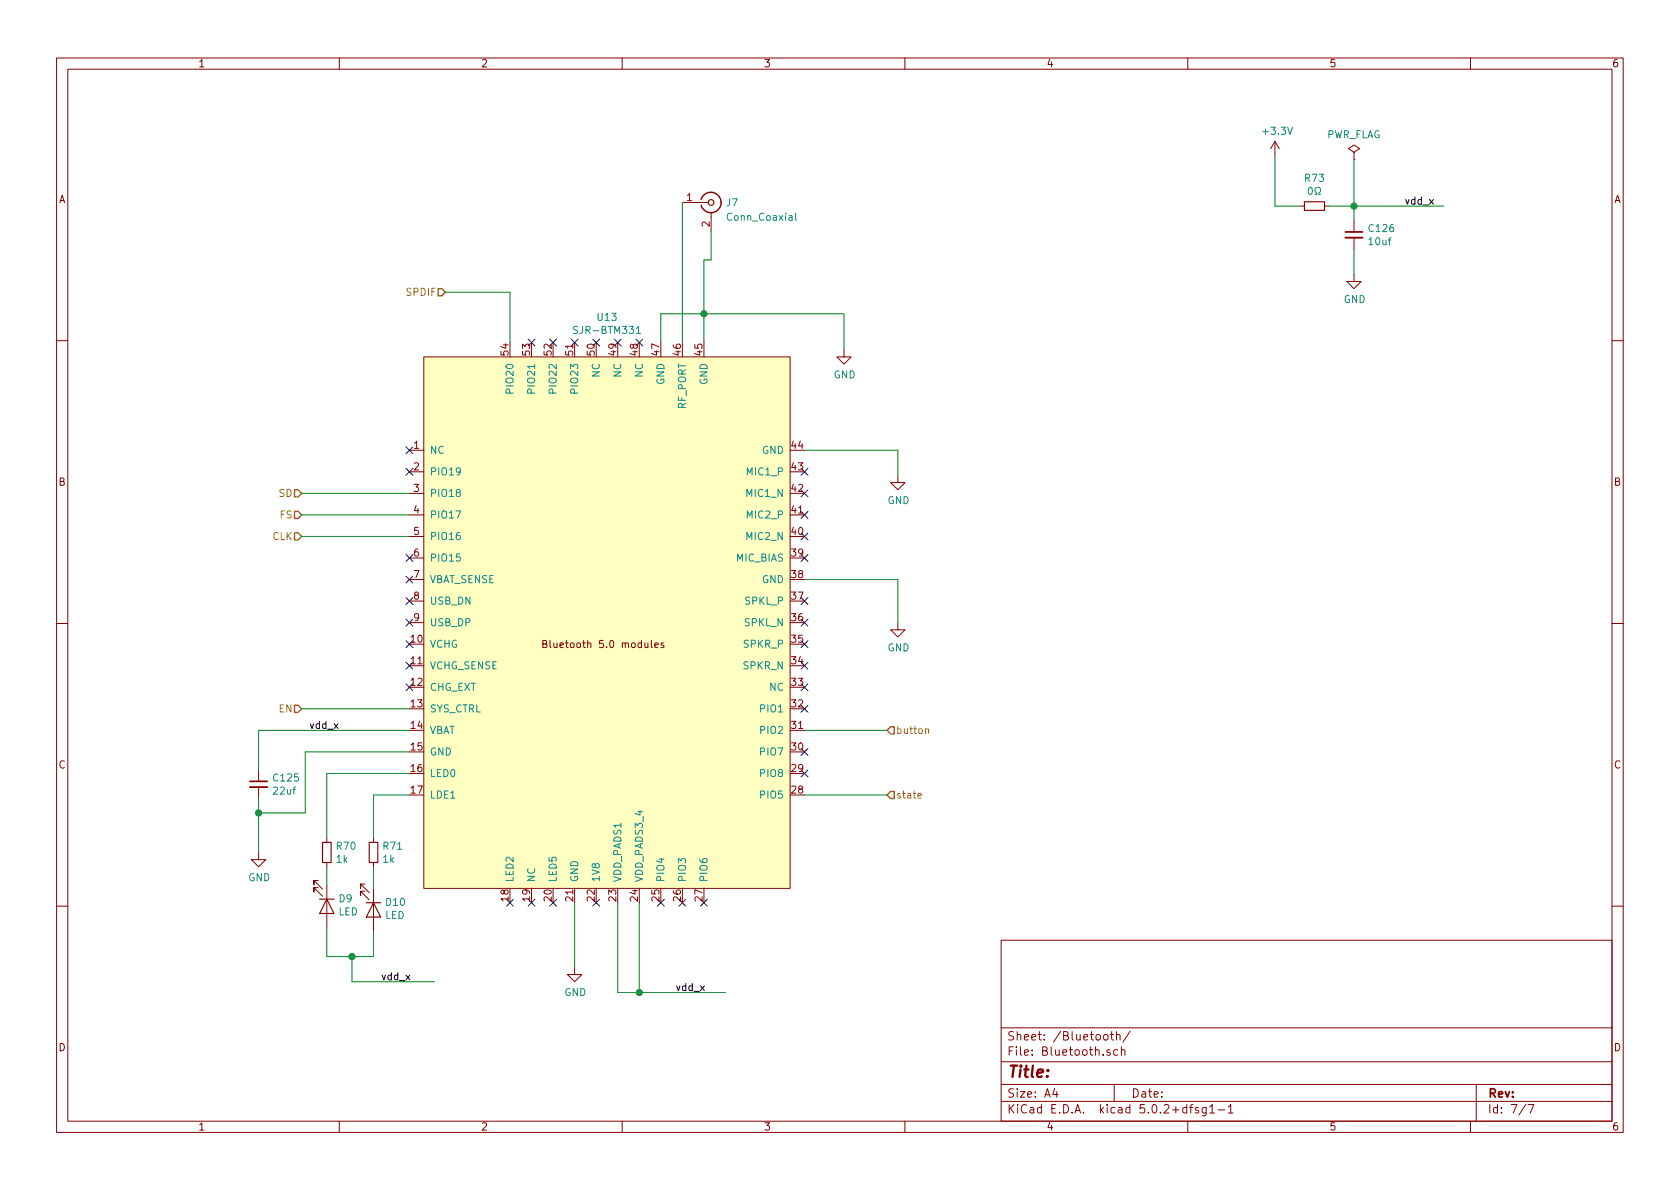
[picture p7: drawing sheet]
<svg xmlns="http://www.w3.org/2000/svg" width="297mm" height="210mm" viewBox="0 0 297 210" stroke-linecap="round" stroke-linejoin="round" font-family="sans-serif">
<g fill="none" stroke="#840000" stroke-width=".18">
<path d="M10 10.3h277v189.9h-277zM12 12.2h273v186.1h-273zM60 10.3v1.9M110 10.3v1.9M160 10.3v1.9M210 10.3v1.9M260 10.3v1.9M120.6 35.8h4.6M125.7 37.6v3.3M225.4 25l-.7 1.3M225.4 25v2.6M225.4 25l.8 1.3"/>
<path d="M229.9 36.4h.7M234.2 36.4h.7M239.4 26.9l1-.6-1-.7-1 .7 1 .6v1.3M239.4 28.2h.1M239.4 39v2M239.4 48.5v1.3h1.3l-1.3 1.2-1.3-1.2h1.3M239.4 42v2.1M10 60.2h2M72.4 79.6h2.5M74.9 63.1h64.8v94h-64.8zM149.2 61.8v1.3h1.3l-1.3 1.3-1.2-1.3h1.2M285 60.2h2"/>
<path d="M72.4 83.4h2.5M72.4 87.2h2.5M72.4 91.1h2.5M72.4 94.9h2.5M72.4 98.7h2.5M158.7 84.1v1.2h1.3l-1.3 1.3-1.2-1.3h1.2M10 110.3h2M72.4 102.5h2.5M72.4 106.3h2.5M72.4 110.1h2.5M96 113.9l.5-.1 .1-.4-.6-.1v1.2h.5l.2-.2v-.2l-.3-.2M115.8 114.1l.6-.1-.1-.3h-.3l-.2 .2v.6h.5"/>
<path d="M117.3 113.7h-.3l-.1 .2v.1l.4 .2v.3h-.4M158.7 110.1v1.3h1.3l-1.3 1.2-1.2-1.2h1.2M285 110.3h2M45.7 136.1v2.1M45.7 139.2v2M45.7 150.7v1.3h1.3l-1.3 1.3-1.3-1.3h1.3M56.3 155.7h-.8v.8v-.8l1.5 1.5M56.3 157h-.8v.7v-.7l1.5 1.5M57.8 148.2v.8M57.8 152.5v.8M57.8 156.5v7.6M64.5 156.3h-.7v.8v-.8l1.5 1.6"/>
<path d="M64.5 157.6h-.7v.8v-.8l1.5 1.5M66 148.2v.8M66 152.5v.8M66 157.1v7.6M10 160.2h2M101.6 171.1v1.2h1.3l-1.3 1.3-1.3-1.3h1.3M177 166.3h108v32h-108zM285 160.2h2M60 198.3v1.9M110 198.3v1.9M160 198.3v1.9M177 194.8h108"/>
<path d="M177 191.8h108M177 187.8h108M177 181.8h108M186.5 192.5l-.4 1h1M186.8 193v1M195.2 183.1l.2-.2 .4 .2v.7l-.2 .1-.4-.1zM196.3 185.7a.37 .37 0 0 0-.6 .1l.1 .2 .5 .2v.1l-.2 .3-.4-.1M196.3 182.9h.6M196.5 182.4v1.3l.4 .2M197 191.8v3M197.4 183.1l.2-.2 .4 .1v.9M197.4 182.4v1.5"/>
<path d="M197.6 185.7l-.4-.1-.3 .3 .1 .6 .2 .1 .4-.1M198.3 185.7a.37 .37 0 0 1 .6 .1v.8M198.3 185.1v1.5M199.8 182.3l-1.2 2M210 198.3v1.9M210.3 195.8h.6M210.9 195.3l-.4 .2v1.3M211.9 195.9l-.4-.1-.2 .2 .1 .3 .5 .1v.3h-.6M213.3 195.8v1.2l-.3 .3h-.4M213.3 195.9l-.5-.1-.3 .3 .1 .6 .2 .1 .5-.1M213.9 195.8l.4-.5v1.5M213.9 196.8h.9"/>
<path d="M215.4 196.3h1.1M217.2 195.8l.4-.5v1.5M217.2 196.8h.8M260 198.3v1.9M261 191.8v6.5M269.8 195.2l-1.2 2M270.2 195.3h1l-.6 1.5"/>
</g>
<g fill="none" stroke="#000084" stroke-width=".18">
<path d="M93.4 60l1.2 1.2M94.6 60l-1.2 1.2M97.2 60l1.2 1.2M98.4 60l-1.2 1.2M101 60l1.2 1.2M102.2 60l-1.2 1.2M104.8 60l1.2 1.2M106 60l-1.2 1.2M108.6 60l1.2 1.2M109.8 60l-1.2 1.2M112.4 60l1.2 1.2M113.6 60l-1.2 1.2"/>
<path d="M71.8 79l1.2 1.2M73 79l-1.2 1.2M71.8 82.8l1.2 1.2M71.8 98.1l1.2 1.2M73 82.8l-1.2 1.2M73 98.1l-1.2 1.2M141.6 82.8l1.2 1.2M141.6 86.6l1.2 1.3M141.6 90.4l1.2 1.3M141.6 94.3l1.2 1.2M141.6 98.1l1.2 1.2M142.8 82.8l-1.2 1.2"/>
<path d="M142.8 86.6l-1.2 1.3M142.8 90.4l-1.2 1.3M142.8 94.3l-1.2 1.2M142.8 98.1l-1.2 1.2M71.8 105.7l1.2 1.2M71.8 109.5l1.2 1.2M71.8 113.3l1.2 1.2M71.8 117.1l1.2 1.2M71.8 101.9l1.2 1.2M73 105.7l-1.2 1.2M73 109.5l-1.2 1.2M73 113.3l-1.2 1.2"/>
<path d="M73 117.1l-1.2 1.2M73 101.9l-1.2 1.2M141.6 105.7l1.2 1.2M141.6 109.5l1.2 1.2M141.6 113.3l1.2 1.2M141.6 117.1l1.2 1.2M142.8 105.7l-1.2 1.2M142.8 109.5l-1.2 1.2M142.8 113.3l-1.2 1.2M142.8 117.1l-1.2 1.2M71.8 120.9l1.2 1.2M73 120.9l-1.2 1.2"/>
<path d="M141.6 120.9l1.2 1.2M141.6 124.7l1.2 1.3M141.6 132.4l1.2 1.2M141.6 136.2l1.2 1.2M142.8 120.9l-1.2 1.2M142.8 124.7l-1.2 1.3M142.8 132.4l-1.2 1.2M142.8 136.2l-1.2 1.2M89.6 159l1.2 1.2M90.8 159l-1.2 1.2M93.4 159l1.2 1.2M94.6 159l-1.2 1.2"/>
<path d="M97.2 159l1.2 1.2M98.4 159l-1.2 1.2M104.8 159l1.2 1.2M106 159l-1.2 1.2M116.2 159l1.2 1.2M117.4 159l-1.2 1.2M120 159l1.3 1.2M121.3 159l-1.3 1.2M123.9 159l1.2 1.2M125.1 159l-1.2 1.2"/>
</g>
<path d="M77.5 51h.6l.6 .7-.6 .6h-.6zM52.1 94.2h.6l.6 .7-.6 .6h-.6zM52.1 90.4h.6l.6 .7-.6 .6h-.6zM52.1 86.6h.6l.6 .6-.6 .7h-.6zM52.1 124.7h.6l.6 .6-.6 .7h-.6zM157.5 128.5h.6v1.3h-.6l-.7-.6zM157.5 139.9h.6v1.3h-.6l-.7-.6z" fill="none" stroke="#848400" stroke-width=".25"/>
<g fill="none" stroke="#008400" stroke-width=".18">
<path d="M120.6 35.8v24.8M225.4 27.6v8.8h4.5M234.9 36.4h20.4M239.4 28.2v10.8M78.7 51.7h11.5v8.9M125.7 40.9v5.1h-1.2v14.6M239.4 44.1v4.4M116.8 60.6v-5.1h32.4v6.3M142.2 79.6h16.5v4.5M53.3 87.2h19.1M53.3 91.1h19.1M53.3 94.9h19.1"/>
<path d="M142.2 102.5h16.5v7.6M53.3 125.3h19.1M72.4 129.2h-26.7v6.9M72.4 133h-18.4v10.8h-8.3M72.4 136.8h-14.6v11.4M142.2 129.2h14.6M45.7 141.2v9.5M57.8 153.3v3.2M66 153.3v3.8M72.4 140.6h-6.4v7.6M101.6 159.6v11.5M109.2 159.6v15.9h19.1"/>
<path d="M113 159.6v15.9M142.2 140.6h14.6M57.8 164.1v5.1h8.2v-4.5M62.2 169.2v4.4h14.6"/>
</g>
<path d="M237.9 42h3M44.2 139.2h3" fill="none" stroke="#840000" stroke-width=".33"/>
<path d="M237.9 41h3M44.2 138.2h3" fill="none" stroke="#840000" stroke-width=".3"/>
<g fill="#008400" stroke="#008400" stroke-width=".25">
<circle cx="45.7" cy="143.8" r=".51"/>
<circle cx="113" cy="175.5" r=".51"/>
<circle cx="62.2" cy="169.2" r=".51"/>
<circle cx="239.4" cy="36.4" r=".51"/>
<circle cx="124.5" cy="55.5" r=".51"/>
</g>
<path d="M163.6 129l.2-.1h.3l.1 .8M162.3 140.7l.6-.1-.1-.2-.3-.1-.2 .2 .1 .6h.4" fill="none" stroke="#848400" stroke-width=".18"/>
<g fill="none" stroke="#840000" stroke-width=".2">
<path d="M230.6 35.7h3.6v1.5h-3.6zM56.5 159h2.6M57 149h1.5v3.5h-1.5zM57.8 159l1.3 2.5h-2.6zM64.8 159.6h2.5M65.3 149h1.5v3.5h-1.5zM66 159.6l1.3 2.6h-2.5z"/>
<circle cx="125.7" cy="35.8" r=".51"/>
</g>
<path d="M74.9 63.1h64.8v94h-64.8z" fill="#ffffc2" stroke="#ffffc2" stroke-width=".18"/>
<path d="M140.7 37.7v1.1l.1 .2M231.4 33.2l.2-.1a.69 .69 0 0 1 .4 .7 .69 .69 0 0 1-.4 .6l-.2-.1-.1-.4zM232.5 34.4h.3v-.2a.55 .55 0 0 1-.2-.9 .55 .55 0 0 1 .8 0l.1 .2a.53 .53 0 0 1-.3 .7v.2h.3M102.1 57.8l-.5-.1-.2 .1v.3l.1 .2 .5 .1 .1 .3-.2 .3-.5-.1M112.5 58.1l.4-.4v1.3M112.5 59h.7" fill="none" stroke="#008484" stroke-width=".18"/>
<path d="M124 35.3a1.8 1.8 0 0 1 1.9-1.3 1.8 1.8 0 0 1 1.6 1.8M127.5 35.8a1.8 1.8 0 0 1-1.5 1.8 1.8 1.8 0 0 1-2-1.3" fill="none" stroke="#840000" stroke-width=".25"/>
<text font-size="2.8" fill="#840000" x="178" y="190.5">Title:</text>
<g font-size="2.1" fill="#840000">
<text x="178" y="184">Sheet: /Bluetooth/</text>
<text x="178" y="186.7">File: Bluetooth.sch</text>
<text x="178" y="196.9">KiCad E.D.A. kicad 5.0.2+dfsg1-1</text>
<text x="178" y="194.1">Size: A4</text>
<text x="200" y="194.1">Date:</text>
<text x="263" y="194.1">Rev:</text>
<text x="263" y="196.9">Id: 7/7</text>
</g>
<g font-size="1.8" fill="#840000">
<text x="35" y="11.9">1</text>
<text x="85" y="11.9">2</text>
<text x="135" y="11.9">3</text>
<text x="185" y="11.9">4</text>
<text x="235" y="11.9">5</text>
<text x="285" y="11.9">6</text>
<text x="10.4" y="35.9">A</text>
<text x="121.4" y="35.6">1</text>
<text x="285.4" y="35.9">A</text>
<text x="125.5" y="40.1" transform="rotate(-90 125.5 40.1)">2</text>
<text x="89.9" y="62.8" transform="rotate(-90 89.9 62.8)">54</text>
<text x="93.7" y="62.8" transform="rotate(-90 93.7 62.8)">53</text>
<text x="97.5" y="62.8" transform="rotate(-90 97.5 62.8)">52</text>
<text x="101.3" y="62.8" transform="rotate(-90 101.3 62.8)">51</text>
<text x="105.2" y="62.8" transform="rotate(-90 105.2 62.8)">50</text>
<text x="109" y="62.8" transform="rotate(-90 109 62.8)">49</text>
<text x="112.8" y="62.8" transform="rotate(-90 112.8 62.8)">48</text>
<text x="116.6" y="62.8" transform="rotate(-90 116.6 62.8)">47</text>
<text x="120.4" y="62.8" transform="rotate(-90 120.4 62.8)">46</text>
<text x="124.2" y="62.8" transform="rotate(-90 124.2 62.8)">45</text>
<text x="73.2" y="79.4">1</text>
<text x="73.2" y="83.2">2</text>
<text x="140" y="83.2">43</text>
<text x="140" y="79.4">44</text>
<text x="10.4" y="85.9">B</text>
<text x="73.2" y="87">3</text>
<text x="140" y="87">42</text>
<text x="285.4" y="85.9">B</text>
<text x="73.2" y="90.8">4</text>
<text x="73.2" y="94.6">5</text>
<text x="140" y="94.6">40</text>
<text x="140" y="90.8">41</text>
<text x="73.2" y="98.4">6</text>
<text x="140" y="98.4">39</text>
<text x="73.2" y="102.2">7</text>
<text x="73.2" y="106">8</text>
<text x="140" y="106">37</text>
<text x="140" y="102.2">38</text>
<text x="72.7" y="113.7">10</text>
<text x="73.2" y="109.8">9</text>
<text x="140" y="113.7">35</text>
<text x="140" y="109.8">36</text>
<text x="72.7" y="117.5">11</text>
<text x="97.2" y="114.6">Bluetooth 5.0 modules</text>
<text x="140" y="117.5">34</text>
<text x="72.7" y="121.3">12</text>
<text x="72.7" y="125.1">13</text>
<text x="140" y="125.1">32</text>
<text x="140" y="121.3">33</text>
<text x="72.7" y="128.9">14</text>
<text x="140" y="128.9">31</text>
<text x="10.4" y="135.9">C</text>
<text x="72.7" y="132.7">15</text>
<text x="72.7" y="136.5">16</text>
<text x="140" y="136.5">29</text>
<text x="140" y="132.7">30</text>
<text x="285.4" y="135.9">C</text>
<text x="72.7" y="140.3">17</text>
<text x="140" y="140.3">28</text>
<text x="89.9" y="159.3" transform="rotate(-90 89.9 159.3)">18</text>
<text x="93.7" y="159.3" transform="rotate(-90 93.7 159.3)">19</text>
<text x="97.5" y="159.3" transform="rotate(-90 97.5 159.3)">20</text>
<text x="101.3" y="159.3" transform="rotate(-90 101.3 159.3)">21</text>
<text x="105.2" y="159.3" transform="rotate(-90 105.2 159.3)">22</text>
<text x="109" y="159.3" transform="rotate(-90 109 159.3)">23</text>
<text x="112.8" y="159.3" transform="rotate(-90 112.8 159.3)">24</text>
<text x="116.6" y="159.3" transform="rotate(-90 116.6 159.3)">25</text>
<text x="120.4" y="159.3" transform="rotate(-90 120.4 159.3)">26</text>
<text x="124.2" y="159.3" transform="rotate(-90 124.2 159.3)">27</text>
<text x="10.4" y="185.9">D</text>
<text x="285.4" y="185.9">D</text>
<text x="35" y="199.9">1</text>
<text x="85" y="199.9">2</text>
<text x="135" y="199.9">3</text>
<text x="185" y="199.9">4</text>
<text x="235" y="199.9">5</text>
<text x="285" y="199.9">6</text>
</g>
<g font-size="1.8" fill="#008484">
<text x="223.5" y="23.8">+3.3V</text>
<text x="234.4" y="24.5">PWR_FLAG</text>
<text x="230.8" y="32.2">R73</text>
<text x="128.5" y="36.5">J7</text>
<text x="128.8" y="39">Conn_Coaxial</text>
<text x="242.1" y="41">C126</text>
<text x="242.1" y="43.4">10uf</text>
<text x="237.6" y="53.6">GND</text>
<text x="101.9" y="59">SJR-BTM331</text>
<text x="105.7" y="56.7">U13</text>
<text x="90.8" y="69.1" transform="rotate(-90 90.8 69.1)">PIO20</text>
<text x="94.6" y="69.1" transform="rotate(-90 94.6 69.1)">PIO21</text>
<text x="98.4" y="69.1" transform="rotate(-90 98.4 69.1)">PIO22</text>
<text x="102.2" y="69.1" transform="rotate(-90 102.2 69.1)">PIO23</text>
<text x="106" y="66.7" transform="rotate(-90 106 66.7)">NC</text>
<text x="109.9" y="66.7" transform="rotate(-90 109.9 66.7)">NC</text>
<text x="113.7" y="66.7" transform="rotate(-90 113.7 66.7)">NC</text>
<text x="117.5" y="68.1" transform="rotate(-90 117.5 68.1)">GND</text>
<text x="125.1" y="68.1" transform="rotate(-90 125.1 68.1)">GND</text>
<text x="147.4" y="66.9">GND</text>
<text x="121.3" y="72.4" transform="rotate(-90 121.3 72.4)">RF_PORT</text>
<text x="75.9" y="80.3">NC</text>
<text x="134.7" y="80.3">GND</text>
<text x="75.9" y="84.1">PIO19</text>
<text x="75.9" y="87.9">PIO18</text>
<text x="132.2" y="87.9">MIC1_N</text>
<text x="132.3" y="84.1">MIC1_P</text>
<text x="156.9" y="89.1">GND</text>
<text x="75.9" y="91.7">PIO17</text>
<text x="75.9" y="95.5">PIO16</text>
<text x="132.2" y="95.5">MIC2_N</text>
<text x="132.3" y="91.7">MIC2_P</text>
<text x="75.9" y="99.3">PIO15</text>
<text x="130.2" y="99.3">MIC_BIAS</text>
<text x="75.9" y="103.1">VBAT_SENSE</text>
<text x="75.9" y="106.9">USB_DN</text>
<text x="131.8" y="106.9">SPKL_P</text>
<text x="134.7" y="103.1">GND</text>
<text x="75.9" y="110.7">USB_DP</text>
<text x="131.7" y="110.7">SPKL_N</text>
<text x="75.9" y="114.5">VCHG</text>
<text x="75.9" y="118.4">VCHG_SENSE</text>
<text x="131.5" y="118.4">SPKR_N</text>
<text x="131.6" y="114.5">SPKR_P</text>
<text x="156.9" y="115.2">GND</text>
<text x="75.9" y="122.2">CHG_EXT</text>
<text x="75.9" y="126">SYS_CTRL</text>
<text x="134.6" y="126">PIO1</text>
<text x="136.1" y="122.2">NC</text>
<text x="75.9" y="129.8">VBAT</text>
<text x="134.6" y="129.8">PIO2</text>
<text x="75.9" y="133.6">GND</text>
<text x="75.9" y="137.4">LED0</text>
<text x="134.6" y="137.4">PIO8</text>
<text x="134.6" y="133.6">PIO7</text>
<text x="48.5" y="138.2">C125</text>
<text x="48.5" y="140.5">22uf</text>
<text x="75.9" y="141.2">LDE1</text>
<text x="134.6" y="141.2">PIO5</text>
<text x="43.9" y="155.8">GND</text>
<text x="59.5" y="152.6">1k</text>
<text x="59.6" y="150.3">R70</text>
<text x="67.8" y="152.6">1k</text>
<text x="67.8" y="150.3">R71</text>
<text x="59.8" y="161.9">LED</text>
<text x="60" y="159.6">D9</text>
<text x="68.3" y="160.2">D10</text>
<text x="90.8" y="156.1" transform="rotate(-90 90.8 156.1)">LED2</text>
<text x="94.6" y="156.1" transform="rotate(-90 94.6 156.1)">NC</text>
<text x="98.4" y="156.1" transform="rotate(-90 98.4 156.1)">LED5</text>
<text x="102.2" y="156.1" transform="rotate(-90 102.2 156.1)">GND</text>
<text x="106" y="156.1" transform="rotate(-90 106 156.1)">1V8</text>
<text x="109.9" y="156.1" transform="rotate(-90 109.9 156.1)">VDD_PADS1</text>
<text x="113.7" y="156.1" transform="rotate(-90 113.7 156.1)">VDD_PADS3_4</text>
<text x="117.5" y="156.1" transform="rotate(-90 117.5 156.1)">PIO4</text>
<text x="121.3" y="156.1" transform="rotate(-90 121.3 156.1)">PIO3</text>
<text x="125.1" y="156.1" transform="rotate(-90 125.1 156.1)">PIO6</text>
<text x="68.1" y="162.5">LED</text>
<text x="99.8" y="176.1">GND</text>
</g>
<g font-size="1.8">
<text x="248.3" y="36.2">vdd_x</text>
<text x="54.6" y="128.9">vdd_x</text>
<text x="67.3" y="173.3">vdd_x</text>
<text x="119.4" y="175.3">vdd_x</text>
</g>
<g font-size="1.8" fill="#848400">
<text x="72" y="52.3">SPDIF</text>
<text x="49.4" y="87.9">SD</text>
<text x="48.2" y="95.5">CLK</text>
<text x="49.6" y="91.7">FS</text>
<text x="49.4" y="126">EN</text>
<text x="158.4" y="129.8">button</text>
<text x="158.4" y="141.2">state</text>
</g>
</svg>
